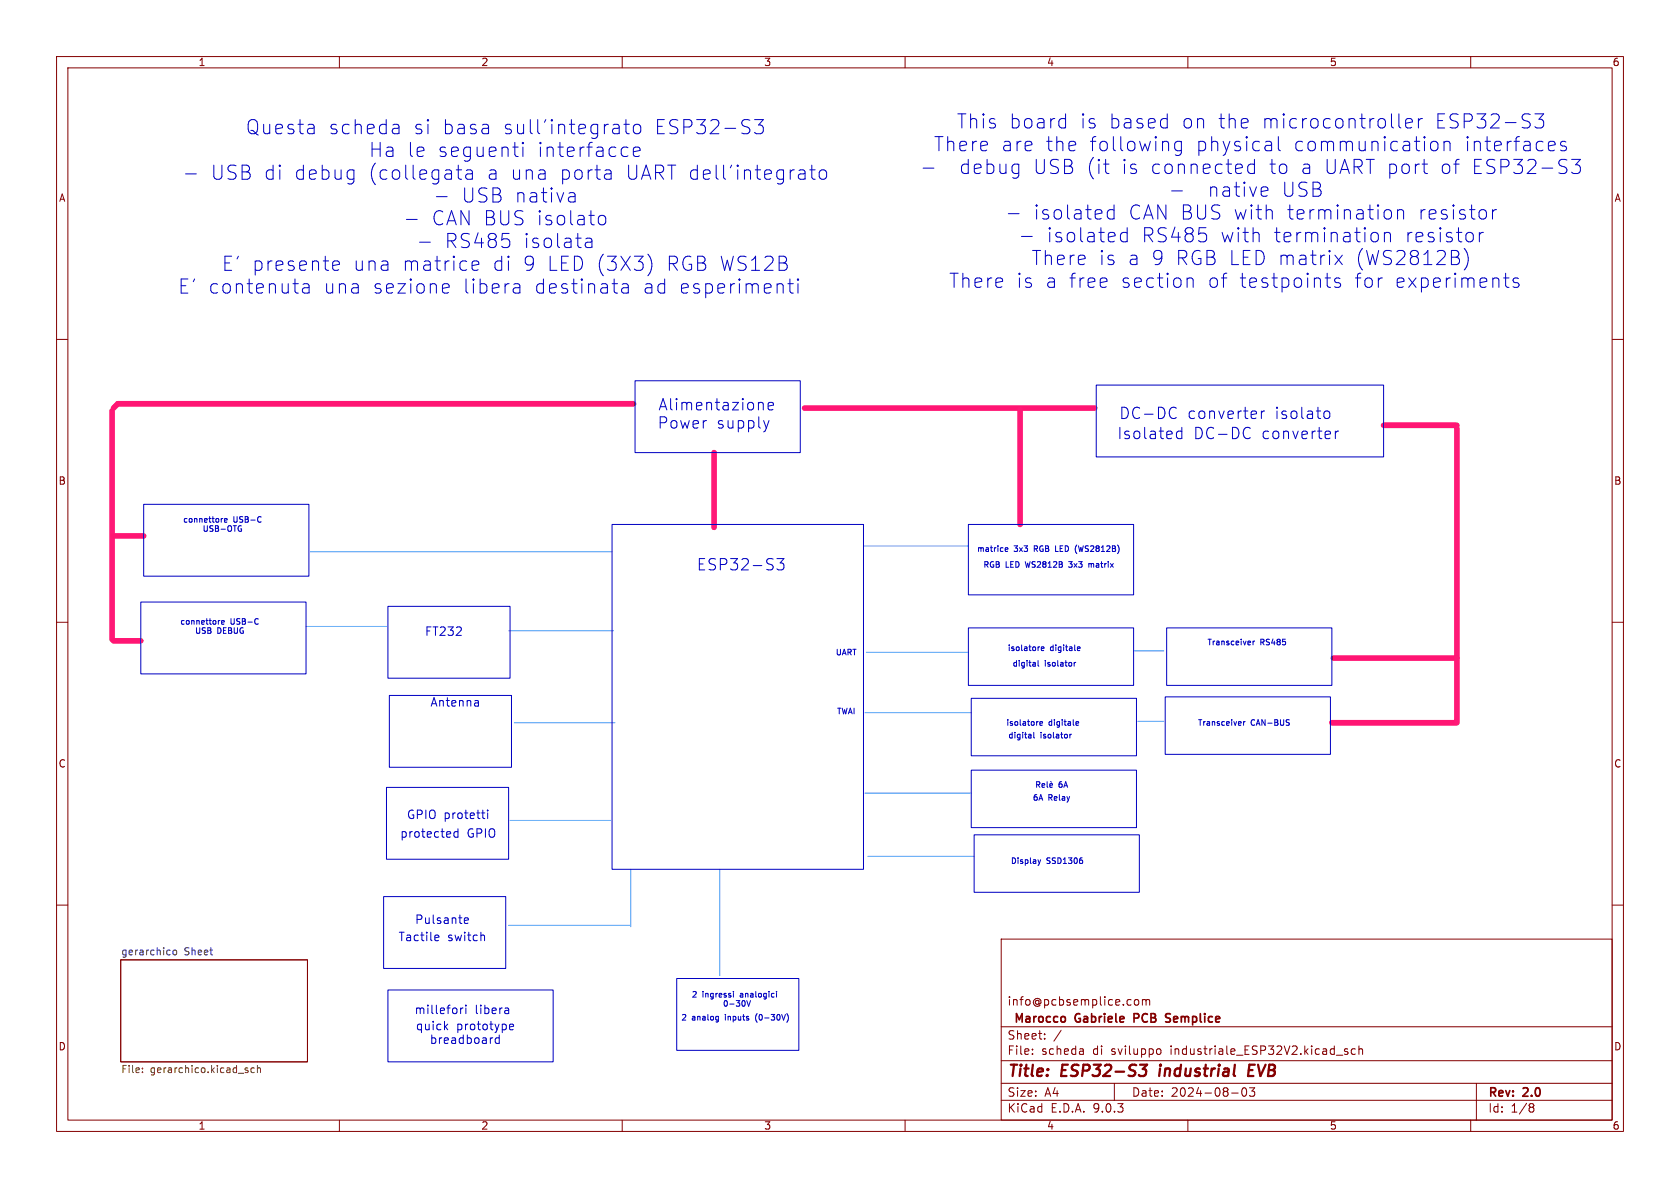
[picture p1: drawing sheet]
<svg xmlns="http://www.w3.org/2000/svg" width="297mm" height="210mm" viewBox="0 0 297 210" stroke-linecap="round" stroke-linejoin="round" font-family="sans-serif">
<g fill="none" stroke="#840000" stroke-width=".18">
<path d="M10 10h277v190h-277zM12 12h273v186h-273zM60 10v2M110 10v2M160 10v2M210 10v2M260 10v2M10 60h2M285 60h2M10 110h2M285 110h2M10 160h2"/>
<path d="M21.3 169.7h33.1v18h-33.1zM177 166h108v32h-108zM200.7 176.8l.3-.1 .3 .3v.4l-.3 .3-.3-.1-.2-.2v-.4zM202 176.8l.4-.1 .2 .2M202 176.7v1M202.6 176.9l.2-.2 .4 .1v.9M202.6 176.9v.8M285 160h2M60 198v2M110 198v2M160 198v2M177 194.5h108"/>
<path d="M177 191.5h108M177 187.5h108M177 181.5h108M182.5 186.3v.1M182.5 185.5v.1M184.7 183.6v.1M184.7 182.8v.1M187.6 182.1l-1.3 2M191.5 185.5v.9M191.5 186.3l-.1 .1M191.5 185.8h-.1M197 191.5v3"/>
<path d="M204.7 185.4l.4 .1 .1 .2v.6l-.5 .1M210 198v2M217.7 193.2h1.2M219.7 192.4l.2-.1a.81 .81 0 0 1 .6 .6 .81 .81 0 0 1-.3 .8l-.2 .1a.81 .81 0 0 1-.3-1.4zM220.9 192.3h.9l-.5 .6 .4 .1v.7l-.2 .1h-.4l-.2-.1M238.2 185.5l-.3-.1-.2 .2v.2l.5 .2v.3h-.5M239.6 185.5l-.4-.1-.3 .3v.4l.1 .2h.6M240.2 185.5l.3-.1 .3 .1 .1 .9M240.2 184.9v1.5M260 198v2M261 191.5v6.5M270.6 195.1l.4 .1 .2 .2-.3 .3"/>
<path d="M270.6 195.7h.3M270.9 195.7l.2 .2 .1 .4-.2 .2-.4 .1"/>
</g>
<path d="M201.6 188.2h1.2l-.8 .8h.3l.3 .2v.6l-.4 .4h-.6M205.1 188.9l-.2 1.3M220.8 189.2h.6M221.8 188.2h-.9l-.3 2h1" fill="none" stroke="#840000" stroke-width=".4"/>
<path d="M190.2 179.4l-.1 .4 .1 .7M201.2 179.3l-.7-.1v1.5M201.2 179.9l-.7 .1M206.6 180l.3 .3-.1 .2-.2 .2M206.7 179.2l.2 .1" fill="none" stroke="#840000" stroke-width=".3"/>
<path d="M30.6 168.1l.2-.1 .4 .1v.5l-.1 .1-.3 .1-.2-.1z" fill="none" stroke="#006464" stroke-width=".18"/>
<path d="M25.2 189.5v.1M25.2 188.8v.1M43.5 189.2l.3 .1 .1 .1-.2 .2h-.3M43.5 188.8h.3M45 188.8h-.4l-.2 .2 .1 .6h.5M45.5 188.9l.2-.1h.3l.1 .8M45.5 188.3v1.3" fill="none" stroke="#725600" stroke-width=".18"/>
<path d="M112 71.4h-91.2l-.7 .7M142.2 72.1h51.3M244.6 75.2h13M20.1 94.7h5.3M20.1 113.3h4.8M235.7 116.3h21.9M235.5 127.8h21.8" fill="none" stroke="#ff1573" stroke-width="1"/>
<g fill="none" stroke="#43a6ff" stroke-width=".18">
<path d="M25.4 94.7l-.3 .3M54.9 97.5h53.3M152.7 96.5h18.5M54.1 110.7h14.2M89.9 111.5h18.6M153.2 115.3h18M200.4 115.1h5.3M90.9 127.8h17.8M152.9 126h18.8M201.2 127.5h4.5M90.2 145h17.7M111.5 153.7v10.1"/>
<path d="M127.3 153.7v18.8M152.9 140.2h18.8M153.4 151.4h18.8M89.9 163.6h21.6"/>
</g>
<path d="M19.8 72.6v40.4M180.3 72.4v20.3M257.6 75.7v52.1M126.2 80v13.2" fill="none" stroke="#ff1977" stroke-width="1"/>
<g fill="none" stroke="#0000c2" stroke-width=".18">
<path d="M32.8 30.7h1.9M62.3 30l.3 .1M62.6 30v2l-.2 .3M62.6 31.6l-.3 .1M70.2 22l.3 .3v1.3M70.5 23.5l-.2 .1M70.5 22.6l-.2 .1M71.8 38.8h2M77.1 34.8h2M80.7 30h.9M81.1 31.6l.5 .1M82.4 30.1l.3-.1 .7 .1 .1 .3v1.3"/>
<path d="M83.5 30.6l-.8 .1a.49 .49 0 0 0-.4 .5 .49 .49 0 0 0 .4 .5l.8-.1M90.7 26h.9M91.4 27.7h.2M92.4 26v1.7M100.8 34l.8 .2 .1 .2v1.3M101.7 34.6l-.9 .2M101.7 35.6l-.9 .1M105.8 38.6a.68 .68 0 0 1 .6-.5 .68 .68 0 0 1 .7 .5v.7a.68 .68 0 0 1-.7 .5 .68 .68 0 0 1-.6-.5M107.2 30l.7 .1 .1 .3v1.3M108 30.6l-.8 .1M108 31.6l-.8 .1M109.1 22l.4 .3v1.3"/>
<path d="M109.5 23.5l-.3 .1M109.5 22.6l-.3 .1M110.3 22h1M110.7 21.1v2.2l.1 .2 .5 .1M110.8 26l.2 .1M111 27.5l-.2 .2M112 26.8l1.2-.2-.2-.5-.7-.1-.3 .4v.9l.1 .2 .2 .2 .7-.2M112.1 22.2a.68 .68 0 0 1 .7-.2 .68 .68 0 0 1 .5 .5v.7a.68 .68 0 0 1-.7 .5 .68 .68 0 0 1-.6-.5v-.7zM133.4 21.1h1.5l-.8 1a.68 .68 0 0 1 .8 .5v.6l-.2 .3-.2 .1h-.7l-.4-.2M142 30l.3 .4v1.3M142.3 30.6l-.8 .1M142.3 31.6l-.8 .1"/>
<path d="M143.2 30h.9M143.5 29.2v2.1l.1 .3 .5 .1M144.9 30.3a.68 .68 0 0 1 .7-.3 .68 .68 0 0 1 .5 .5v.7a.68 .68 0 0 1-.6 .5 .68 .68 0 0 1-.7-.5v-.7zM163.2 29.7h1.9M178.3 37.8h1.9M188.1 21l.3 .1M188.4 20.1v2.5M188.4 22.5l-.3 .1M195.1 29h1M195.8 30.7h.3M196.9 36.2v2.5M196.9 37.2l-.7-.1-.4 .4v.7l.2 .4 .2 .1 .7-.1"/>
<path d="M207.1 33.7h1.9M208.9 25v2l-.3 .4M208.9 25.1l-.8-.1-.4 .5v.7l.2 .3 .2 .2 .8-.2M221.8 29.1l-.7-.1-.5 .5v.7l.2 .4 .3 .1 .7-.1M221.8 28.2v2.5M223.3 33l.7 .2 .2 .4-1.2 .3M224 34.6l-.7 .1M224.7 25.1l.1 .2v1.4M224.8 26.5l-.2 .2M224.8 25.6l-.2 .1M226 24.2v2.1l.4 .4M245.2 37.1a.68 .68 0 0 1 .8 .4v.7a.68 .68 0 0 1-.8 .5"/>
<path d="M247.1 37.3a.62 .62 0 0 1 1 .1v1.3M247.1 37.1v1.6M247.3 20.1v2.2l.4 .3M248.5 21.8l1.2-.2-.1-.5-.7-.1-.4 .3v1l.1 .2 .3 .1 .7-.1M250.8 21v1.6M251.4 29h1M251.5 21a.64 .64 0 0 0-.7 .4M251.8 30.3l.1 .3 .5 .1M253 25.2a.68 .68 0 0 1 .7-.2 .68 .68 0 0 1 .5 .5v.7a.68 .68 0 0 1-.6 .5 .68 .68 0 0 1-.7-.5v-.7zM255.3 25.2a.62 .62 0 0 1 1.1 .1v1.4M255.3 25v1.7M263.9 37.1v1.6"/>
<path d="M264.6 37.1a.64 .64 0 0 0-.7 .4M271.4 20.1h1.5l-.8 1a.68 .68 0 0 1 .8 .5v.5l-.2 .4-.3 .1h-.7l-.3-.2M274.6 25l.2 .1 .1 .5-1.2 .2M274.8 26.5l-.2 .2M276.7 28.2l.3 .1M276.8 25.1l-.6-.1-.3 .3 .1 .4 .8 .2 .1 .3-.1 .3-.2 .2-.7-.2M276.9 29.7l.1 .3-.1 .4M277.8 28.2h1.6l-.8 .9a.68 .68 0 0 1 .8 .5v.6l-.2 .4-.3 .1h-.7l-.4-.3M53.6 50.3l.2-.2 .7 .2 .1 .2v1.3M54.6 50.7l-.8 .2a.49 .49 0 0 0-.4 .4 .49 .49 0 0 0 .4 .5l.8-.1M58.9 47.7l.3 .1 .7-.1M58.9 46.2l.7-.1 .3 .1 .1 .5-1.2 .3"/>
<path d="M74.2 42.8h1.9M78.6 50.1l.7 .2 .1 .4-1.2 .3M79.3 51.7l-.7 .1M83.5 47.4l.3 .4 .7-.1M83.5 46.5l.3-.4h.5l.3 .4v.2l-1.1 .3M91.1 50.1l.7 .2 .1 .2v1.3M91.9 51.7l-.8 .1M91.9 50.7l-.8 .2M103.6 42.2l.2-.1 .7 .1 .1 .3v1.3M103.6 43.6l.2 .2 .8-.2M104.6 42.7l-1 .2M110 50.3l.2-.2 .8 .2 .1 .2v1.3"/>
<path d="M111.1 50.7l-.9 .2a.49 .49 0 0 0-.3 .4 .49 .49 0 0 0 .3 .5l.9-.1M114.5 44.9a2.9 2.9 0 0 1 .1 3.7M139.3 50.1h.9M139.6 49.3v2.2l.2 .2 .4 .1M141.1 49.3v.3M141.1 50.1v1.7M141.1 49.3l-.1 .1 .1 .2M141.1 49.3l.1 .1-.1 .2M180.6 41.8h1.9M199.3 40.2v2.5M199.3 41.2l-.7-.1-.5 .5v.7l.2 .3 .3 .1 .7-.1M209.9 49.4a.62 .62 0 0 1 1 .1v1.3"/>
<path d="M234.3 49.1h.9M234.7 50.7l.5 .1M236 45.1l1.3 1.7M236.9 49.3l-.6-.2-.4 .4 .2 .3 .8 .3 .1 .2-.1 .4-.2 .1-.8-.1M237.3 45.1l-1.3 1.7M242.8 41.1a.68 .68 0 0 1 .9 .5v.7a.68 .68 0 0 1-.9 .4M244.7 41.3a.62 .62 0 0 1 1.1 .1v1.3M244.7 41.1v1.6M259 44a2.94 2.94 0 0 1 0 3.6M261.5 41.1v1.6M262.2 41.1a.64 .64 0 0 0-.7 .5M265.8 49.1h1"/>
<path d="M266.2 50.4l.1 .3 .5 .1M268.4 49.3l-.6-.2-.3 .4 .1 .3 .8 .3 .2 .2-.2 .4-.2 .1-.7-.1M112.3 67.3h29.2v12.7h-29.2zM134.7 71.1l.2 .3v1.1M135.8 71.8l.9-.2v-.4l-.6-.1-.3 .3 .1 1 .2 .1 .6-.1M136 74.3l-.5 1.4M193.8 68.1h50.8v12.7h-50.8zM207.6 72l.3 .2M207.9 73.8l-.3 .2M208 77.2l.4 .3 .5-.1M208.9 75.5v2M208.9 76.3l-.5-.1-.4 .4"/>
<path d="M220.6 75.5l.4 .2M221 77.4l-.4 .1M223 72.7v1.3M223.6 72.7a.51 .51 0 0 0-.6 .3M234.2 72.7a.54 .54 0 0 1 .9 .3v.6a.54 .54 0 0 1-.9 .3M236.1 76.2v1.3M236.6 76.2a.51 .51 0 0 0-.5 .4M25.4 89.2h29.2v12.7h-29.2zM39.4 91.7h-.2M39.7 92l.5-.1-.1-.2h-.3l-.1 .1v.5h.4M42.5 93.5h.2v.3l-.3 .1M46 91.3l.2 .1"/>
<path d="M46.2 92.2l-.2 .1M108.2 92.7h44.5v61h-44.5zM137.3 98.7h1.3l-.7 .8a.54 .54 0 0 1 .7 .4v.5l-.2 .2-.8 .1-.3-.1M171.2 92.7h29.2v12.5h-29.2zM177.7 97.2l.5-.1-.1-.2-.3-.1-.1 .2 .1 .4h.3M186.6 96.5v1h.5M188.9 99.3h.6M190.1 97.4l.3 .5M190.4 96.3l-.3 .5M192.5 99.6v.7M192.8 99.6l-.3 .1M24.9 106.4h29.2v12.7h-29.2z"/>
<path d="M38.9 109.7h-.2M39.2 110l.4-.1v-.2h-.3l-.1 .1v.5h.4M45.5 109.4h.1M45.6 110.3l-.1 .1M68.6 107.2h21.6v12.7h-21.6zM171.2 111h29.2v10.2h-29.2zM182.9 117.1l.1 .1v.6M183 117.7l-.3 .1M183 117.3l-.3 .1M183.5 116.8v.8l.2 .2M183.7 114.3h.1M184.1 114.7l.5-.1-.1-.2-.3-.1-.1 .2v.5h.4"/>
<path d="M188.9 100.2l.2 .1M189.9 117.1v.7M190.2 117.1l-.3 .2M190.5 114.5l.1-.2 .3 .2v.1l-.4 .1M190.5 114.9l.1 .1h.3M206.2 111h29.3v10.2h-29.3zM221.5 113.3v.7M221.8 113.3l-.3 .2M68.3 139.2h21.6v12.7h-21.6zM68.8 122.9h21.6v12.7h-21.6zM84.4 123.8l.2 .2v.8M84.6 124.8h-.2"/>
<path d="M84.6 124.2l-.2 .1M171.7 136.1h29.2v10.2h-29.2zM171.7 123.4h29.2v10.2h-29.2zM182.1 129.8l.2 .1v.6M182.3 130.4l-.4 .1M182.3 130l-.4 .1M182.8 129.5v.8l.1 .2M183.3 138.7h.4l.1-.4-.5-.1v1M183.5 127.6h.1M183.5 138.7l.3 .5M183.8 127.9l.5-.1v-.2h-.3l-.2 .1 .1 .5h.4M184.2 138.8h.5l-.1-.2-.2-.1-.2 .2 .1 .4h.3"/>
<path d="M185.1 138.2v.8l.2 .2M185.6 138.8h.5l-.1-.2-.3-.1-.1 .2v.4h.4M185.7 138.1l.2 .2M189.1 129.8v.7M189.4 129.8l-.3 .2M190.2 127.7l.2-.1 .3 .1v.1l-.5 .1M190.2 128.1l.2 .1h.2M206 123.2h29.2v10.2h-29.2zM219.8 127.6v.6M220.1 127.6l-.3 .1M227.7 127.7l.2 .2-.2 .3M227.8 127.2l.1 .1"/>
<path d="M67.8 158.5h21.6v12.7h-21.6zM81 146.5v1.5M81 147.1l-.5-.1-.3 .3v.4l.2 .2h.6M85.1 143.7h.6M85.4 144.5l.3 .2M86.2 143.2v.1M86.2 143.7v1M172.2 147.6h29.2v10.1h-29.2zM183.5 152l.2 .6M183.7 152.6l-.1 .3M184 152l-.3 .6M68.6 175h29.2v12.7h-29.2z"/>
<path d="M77.1 165.3l.4 .1 .1 .3-.7 .1M77.5 166.2l-.4 .1M81.4 178.2v1M81.9 178.2l-.3 .1-.2 .2M82.1 162.7l.7-.1-.1-.3-.4-.1-.2 .3 .1 .7h.5M82.4 177.7v.1M82.4 178.2v1M85.4 165.3l.3 .2v.8M89.7 178.2l.2 .2v.8M89.9 179.1l-.5 .1M89.9 178.5l-.5 .1M119.6 173h21.6v12.7h-21.6z"/>
<path d="M126.9 179.7h.1M127 179.7l-.1 .9M129.7 175.3v.1M129.7 175.6v.7M132 176.9l.3 1 .4-1M133.6 179.6v.7M137.3 175.3v.1M137.3 175.6v.7M139.1 179.2a1.15 1.15 0 0 1 0 1.5M78.7 181.5l.5 .5M79.2 181l-.6 .6M87.8 183.5l-.3 .2v.5l.3 .3 .5-.1"/>
<path d="M88.1 183.5h.2M88.3 183v1.5M90.1 181.5l.7-.1-.1-.3-.4-.1-.2 .3 .1 .7h.5M127 180.3h-.1"/>
</g>
<g font-size="3.5" fill="#0000c2">
<text x="43.4" y="24">Questa</text>
<text x="58" y="24">scheda</text>
<text x="73" y="24">si</text>
<text x="78.1" y="24">basa</text>
<text x="88.7" y="24">sull'integrato</text>
<text x="115.5" y="24">ESP32-S3</text>
<text x="169.1" y="23">This</text>
<text x="178.4" y="23">board</text>
<text x="190.8" y="23">is</text>
<text x="195.9" y="23">based</text>
<text x="208.7" y="23">on</text>
<text x="215.1" y="23">the</text>
<text x="222.8" y="23">microcontroller</text>
<text x="253.3" y="23">ESP32-S3</text>
<text x="65.2" y="28">Ha le</text>
<text x="77.3" y="28">seguenti</text>
<text x="94.8" y="28">interfacce</text>
<text x="165.1" y="27">There</text>
<text x="176.9" y="27">are</text>
<text x="184.7" y="27">the</text>
<text x="192.4" y="27">following</text>
<text x="211.2" y="27">physical</text>
<text x="228.4" y="27">communication</text>
<text x="258.6" y="27">interfaces</text>
<text x="37.2" y="32">USB di</text>
<text x="51.9" y="32">debug</text>
<text x="64.9" y="32">(collegata</text>
<text x="85.8" y="32">a una</text>
<text x="98.6" y="32">porta</text>
<text x="110.2" y="32">UART dell'integrato</text>
<text x="169.4" y="31">debug</text>
<text x="182.5" y="31">USB (it</text>
<text x="198" y="31">is</text>
<text x="203.1" y="31">connected</text>
<text x="213.4" y="35">native</text>
<text x="224" y="31">to</text>
<text x="226.4" y="35">USB</text>
<text x="229.5" y="31">a UART port</text>
<text x="254.1" y="31">of</text>
<text x="259.6" y="31">ESP32-S3</text>
<text x="76.2" y="40.1">CAN BUS isolato</text>
<text x="81.5" y="36">USB nativa</text>
<text x="182.6" y="39.1">isolated</text>
<text x="199.4" y="39.1">CAN BUS with</text>
<text x="227.2" y="39.1">termination</text>
<text x="250.4" y="39.1">resistor</text>
<text x="78.6" y="44.1">RS485</text>
<text x="92.4" y="44.1">isolata</text>
<text x="182.3" y="47.1">There</text>
<text x="185" y="43.1">isolated</text>
<text x="194.2" y="47.1">is</text>
<text x="199.3" y="47.1">a 9 RGB LED matrix</text>
<text x="201.7" y="43.1">RS485</text>
<text x="215.6" y="43.1">with</text>
<text x="225" y="43.1">termination</text>
<text x="239.3" y="47.1">(WS2812B)</text>
<text x="248.1" y="43.1">resistor</text>
<text x="31.5" y="52.1">E' contenuta</text>
<text x="39.2" y="48.1">E' presente</text>
<text x="57.1" y="52.1">una</text>
<text x="62.3" y="48.1">una</text>
<text x="65.7" y="52.1">sezione</text>
<text x="71" y="48.1">matrice</text>
<text x="81.6" y="52.1">libera</text>
<text x="86.9" y="48.1">di</text>
<text x="92.2" y="48.1">9 LED (3X3)</text>
<text x="94.2" y="52.1">destinata</text>
<text x="113.3" y="52.1">ad</text>
<text x="117.4" y="48.1">RGB WS12B</text>
<text x="119.7" y="52.1">esperimenti</text>
<text x="167.7" y="51.1">There</text>
<text x="179.6" y="51.1">is</text>
<text x="184.7" y="51.1">a free</text>
<text x="197.9" y="51.1">section</text>
<text x="213.2" y="51.1">of</text>
<text x="218.8" y="51.1">testpoints</text>
<text x="239.1" y="51.1">for</text>
<text x="246.2" y="51.1">experiments</text>
</g>
<g font-size="2.8" fill="#0000c2">
<text x="116.2" y="76">Power</text>
<text x="116.3" y="72.8">Alimentazione</text>
<text x="126.6" y="76">supply</text>
<text x="197.5" y="77.9">Isolated</text>
<text x="197.8" y="74.3">DC-DC</text>
<text x="209.9" y="74.3">converter</text>
<text x="211" y="77.9">DC-DC</text>
<text x="223" y="77.9">converter</text>
<text x="225.4" y="74.3">isolato</text>
<text x="123.1" y="101.1">ESP32-S3</text>
</g>
<g font-size="2.8" fill="#840000">
<text x="178" y="190.9">Title:</text>
<text x="187.7" y="190.9">ESP32-S3</text>
<text x="205.8" y="190.9">industrial</text>
<text x="222.3" y="190.9">EVB</text>
</g>
<g font-size="2.1" fill="#0000c2">
<text x="75.1" y="112.6">FT232</text>
<text x="76" y="125.1">Antenna</text>
<text x="70.8" y="148.3">protected</text>
<text x="71.8" y="145">GPIO protetti</text>
<text x="82.7" y="148.3">GPIO</text>
<text x="70.4" y="166.6">Tactile</text>
<text x="73.3" y="163.5">Pulsante</text>
<text x="79.1" y="166.6">switch</text>
<text x="73.2" y="179.5">millefori</text>
<text x="83.9" y="179.5">libera</text>
<text x="73.4" y="182.3">quick</text>
<text x="75.9" y="184.7">breadboard</text>
<text x="80.7" y="182.3">prototype</text>
</g>
<g font-size="2.1" fill="#840000">
<text x="178" y="178">info@pcbsemplice.com</text>
<text x="178" y="184">Sheet:</text>
<text x="179.7" y="181.2">Marocco</text>
<text x="190.8" y="181.2">Gabriele</text>
<text x="201.7" y="181.2">PCB</text>
<text x="208" y="181.2">Semplice</text>
<text x="178" y="186.7">File:</text>
<text x="184.1" y="186.7">scheda</text>
<text x="193.2" y="186.7">di</text>
<text x="196.6" y="186.7">sviluppo</text>
<text x="207.2" y="186.7">industriale_ESP32V2.kicad_sch</text>
<text x="178" y="196.9">KiCad</text>
<text x="178" y="194.1">Size:</text>
<text x="184.7" y="194.1">A4</text>
<text x="185.7" y="196.9">E.D.A.</text>
<text x="193.3" y="196.9">9.0.3</text>
<text x="200" y="194.1">Date:</text>
<text x="207" y="194.1">2024-08-03</text>
<text x="263" y="194.3">Rev:</text>
<text x="263" y="196.9">Id:</text>
<text x="267.1" y="196.9">1/8</text>
<text x="269.4" y="194.3">2.0</text>
</g>
<g font-size="1.8" fill="#840000">
<text x="35" y="11.9">1</text>
<text x="85" y="11.9">2</text>
<text x="135" y="11.9">3</text>
<text x="185" y="11.9">4</text>
<text x="235" y="11.9">5</text>
<text x="285" y="11.9">6</text>
<text x="10.3" y="35.9">A</text>
<text x="285.3" y="35.9">A</text>
<text x="10.3" y="85.9">B</text>
<text x="285.3" y="85.9">B</text>
<text x="10.3" y="135.9">C</text>
<text x="285.3" y="135.9">C</text>
<text x="10.3" y="185.9">D</text>
<text x="285.3" y="185.9">D</text>
<text x="35" y="199.9">1</text>
<text x="85" y="199.9">2</text>
<text x="135" y="199.9">3</text>
<text x="185" y="199.9">4</text>
<text x="235" y="199.9">5</text>
<text x="285" y="199.9">6</text>
</g>
<g font-size="1.8" fill="#006464">
<text x="21.3" y="169">gerarchico</text>
<text x="32.5" y="169">Sheet</text>
</g>
<g font-size="1.8" fill="#725600">
<text x="21.3" y="190">File:</text>
<text x="26.6" y="190">gerarchico.kicad_sch</text>
</g>
<g font-size="1.4" fill="#0000c2">
<text x="32.3" y="92.6">connettore</text>
<text x="35.7" y="94.2">USB-OTG</text>
<text x="41.2" y="92.6">USB-C</text>
<text x="172.6" y="97.8">matrice</text>
<text x="173.7" y="100.6">RGB</text>
<text x="177.8" y="100.6">LED</text>
<text x="179.3" y="97.8">3x3</text>
<text x="181.5" y="100.6">WS2812B</text>
<text x="183" y="97.8">RGB</text>
<text x="187" y="97.8">LED</text>
<text x="189.4" y="100.6">3x3</text>
<text x="190.7" y="97.8">(WS2812B)</text>
<text x="193.2" y="100.6">matrix</text>
<text x="31.8" y="110.6">connettore</text>
<text x="34.4" y="112.2">USB</text>
<text x="38.4" y="112.2">DEBUG</text>
<text x="40.7" y="110.6">USB-C</text>
<text x="147.6" y="116">UART</text>
<text x="178.1" y="115.3">isolatore</text>
<text x="178.9" y="118">digital</text>
<text x="184.7" y="118">isolator</text>
<text x="185.6" y="115.3">digitale</text>
<text x="213.3" y="114.3">Transceiver</text>
<text x="222.8" y="114.3">RS485</text>
<text x="147.9" y="126.5">TWAI</text>
<text x="177.8" y="128.5">isolatore</text>
<text x="178.1" y="130.7">digital</text>
<text x="183.9" y="130.7">isolator</text>
<text x="185.4" y="128.5">digitale</text>
<text x="211.7" y="128.5">Transceiver</text>
<text x="221.1" y="128.5">CAN-BUS</text>
<text x="182.5" y="141.7">6A</text>
<text x="185.3" y="141.7">Relay</text>
<text x="187.2" y="139.5">6A</text>
<text x="178.6" y="152.9">Display</text>
<text x="185" y="152.9">SSD1306</text>
<text x="122.2" y="176.5">2</text>
<text x="124.2" y="176.5">ingressi</text>
<text x="127.7" y="178.1">0-30V</text>
<text x="131" y="176.5">analogici</text>
<text x="120.3" y="180.6">2</text>
<text x="122.3" y="180.6">analog</text>
<text x="128.4" y="180.6">inputs</text>
<text x="134" y="180.6">(0-30V)</text>
</g>
</svg>
